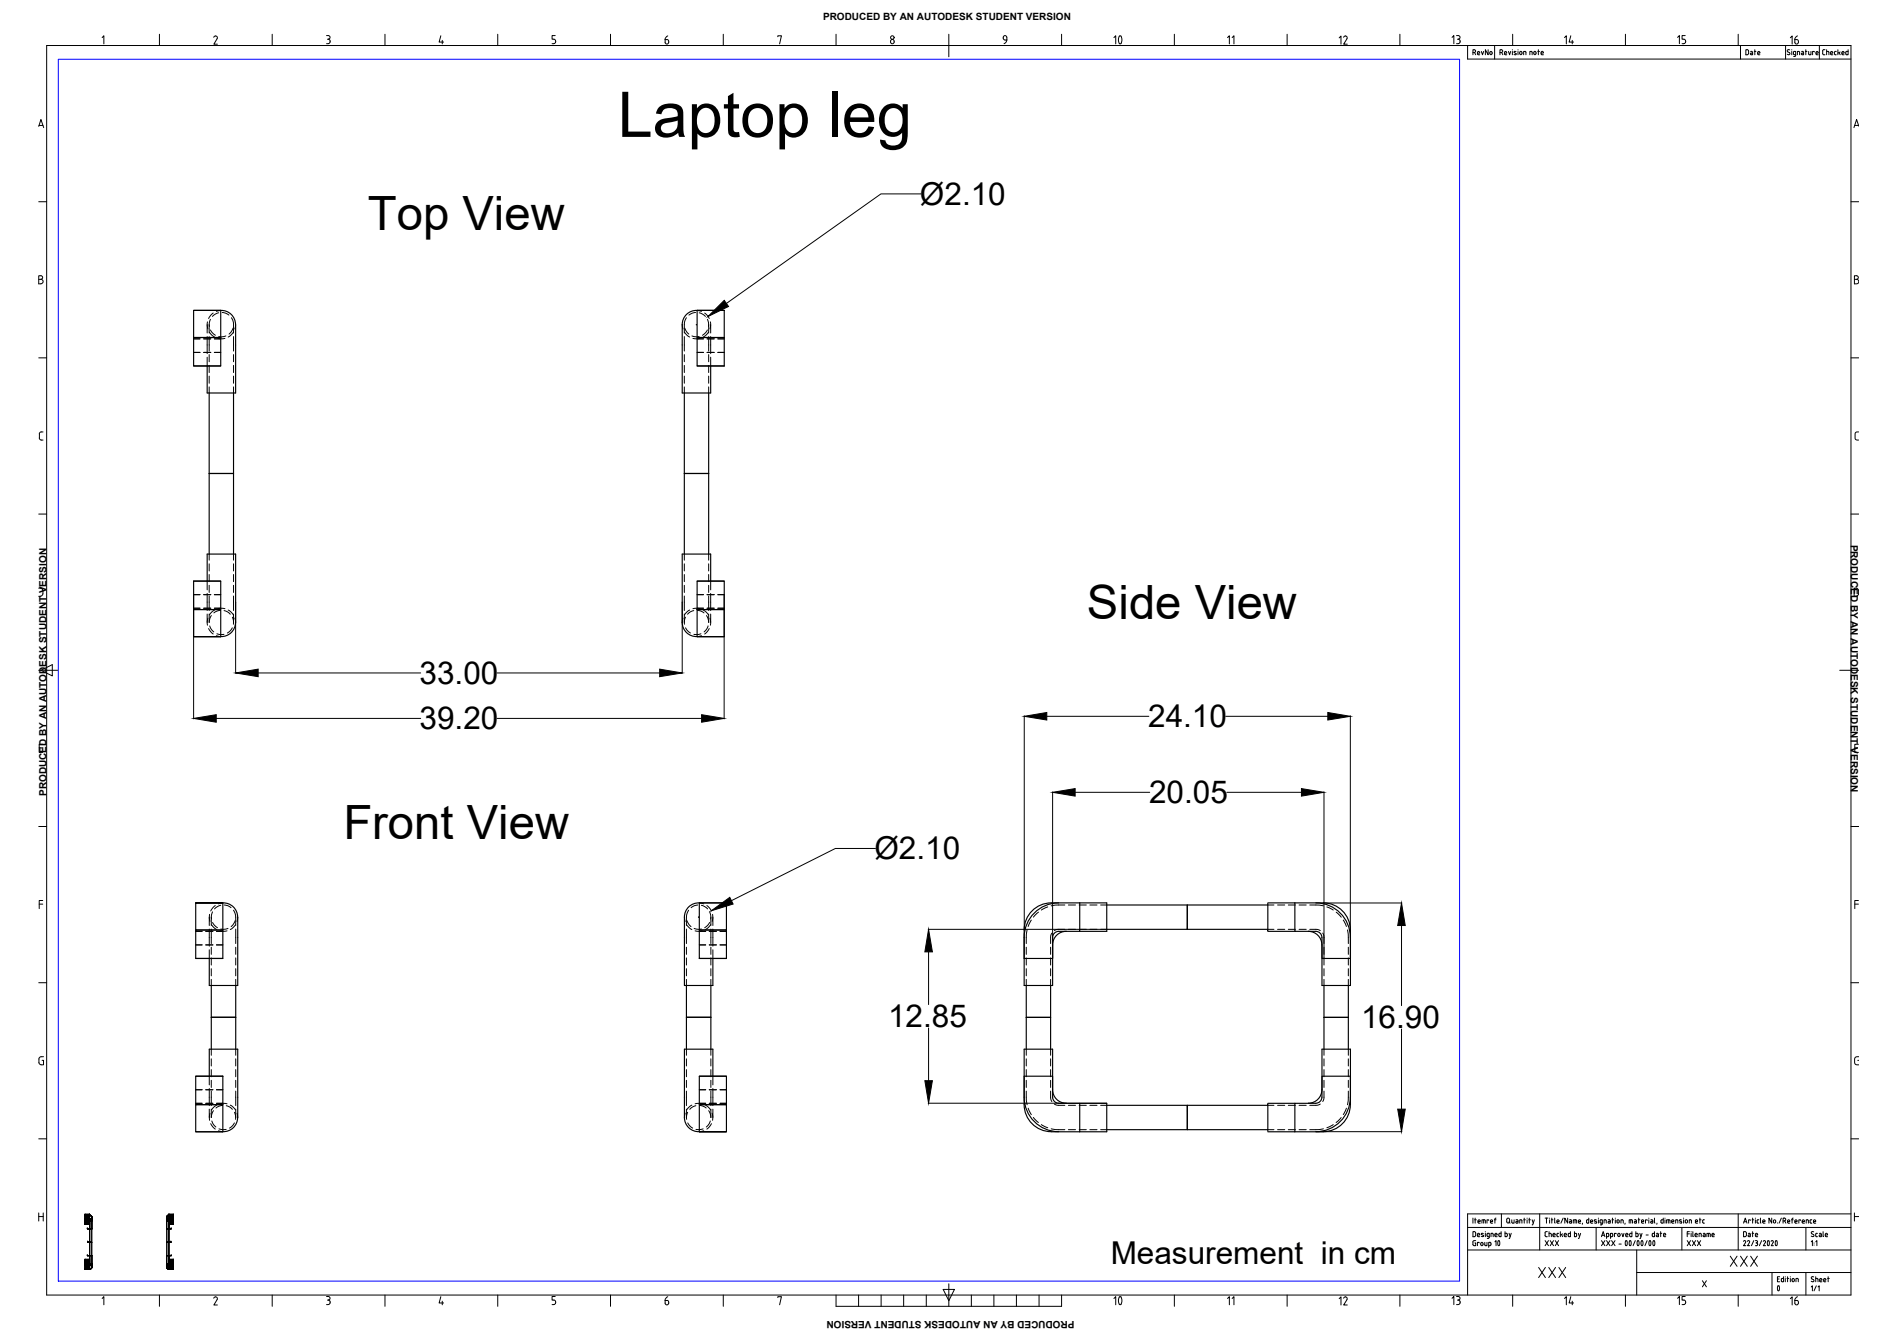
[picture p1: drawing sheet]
<svg xmlns="http://www.w3.org/2000/svg" width="841mm" height="594mm" viewBox="0 0 841 594" stroke-linecap="round" stroke-linejoin="round" font-family="sans-serif">
<!-- layer: 0 -->
<g fill="none" stroke="#000" stroke-width=".44">
<path d="M408.3 86h-17.7l-68.5 48.5M308.6 144h.2M308.8 143.9v.1M85.8 263.7v55M104.5 267v31.5M302.5 267v31.5M321 263.7v55M114.5 298.4h72M220.4 298.4h72.1M95.9 318.5h90.6M220.4 318.5h90.7M454.1 317.4v94.9"/>
<path d="M464.1 317.6h45.2M543.4 317.6h45.3M598.7 317.4v94.9M466.7 351.1v73.7M476.7 351.3h33M543.9 351.3h33.1M587 351.1v73.7M388.1 376.2h-17.7l-46.1 23.1M309.6 406.6h.2M309.7 406.5v.2M411.5 412h79.1M586.7 400.3h34.8"/>
<path d="M621.4 410.3v35.5M411.7 422v23.4M411.7 455.7v23.4M621.4 456.2v35.5M411.5 489.1h79.1M583.4 501.7h38.1M37.7 538.7h2v2.1h-2zM37.7 538.7h.1M37.7 538.7h2zM37.7 538.7h2v2h-2zM37.7 539.9h2M37.7 539.6h2"/>
<path d="M37.7 539.3h2M37.7 539h2M38 538.7h.1M38 538.7v2M38 538.7v4.1M38.3 538.7h.1M38.3 538.7v2M38.3 538.7v4.1M38.6 538.7h.1M38.6 538.7v2M38.6 538.7v4.1M38.7 539.7h.1"/>
<path d="M38.8 538.7h.1M38.8 538.7v2M38.8 539.7h.1M38.8 538.7v4.1M39.1 538.7h.1M39.1 538.7v2M39.1 538.7v4.1M39.4 538.7h.1M39.4 538.7v2M39.4 538.7v4.1M39.7 538.7h.1M39.7 538.8h.1"/>
<path d="M40.7 539.7v1.6zM40.7 539.7h.1M40.8 539.7v1.6zM40.8 539.7h.1M73.8 539.7v1.6zM73.8 539.7h.1M73.9 539.7v1.6zM73.9 539.7h.1M74.9 538.8h.1M74.9 538.7h2v2.1h-2zM74.9 538.7h.1M74.9 538.7h2z"/>
<path d="M74.9 538.7h2v2h-2zM74.9 539.9h2M74.9 539.6h2M74.9 539.3h2M74.9 539h2M75.2 538.7h.1M75.2 538.7v2M75.2 538.7v4.1M75.5 538.7h.1M75.5 538.7v2M75.5 538.7v4.1M75.8 538.7h.1"/>
<path d="M75.8 538.7v2M75.8 539.7h.1M75.8 538.7v4.1M75.9 539.7h.1M76.1 538.7h.1M76.1 538.7v2M76.1 538.7v4.1M76.4 538.7h.1M76.4 538.7v2M76.4 538.7v4.1M76.6 538.7h.1M76.6 538.7v2"/>
<path d="M76.6 538.7v4.1M76.9 538.7h.1M37.7 540.8h2zM37.7 540.8h.1M37.7 540.8h2v1h-2zM37.7 541.8h.1M37.7 542.8h2zM37.7 541.8h2v1h-2zM37.7 542.8h.1M37.7 540.7h.1M37.7 540.7h2v2.1h-2zM37.7 559.7h2v1h-2z"/>
<path d="M37.7 559.7h.1M37.7 558.7h2zM37.7 558.7h2v1h-2zM37.7 558.7h.1M37.7 558.7h2v2.1h-2zM37.7 558.8h2M37.7 559h2M37.7 559.1h2M37.7 559.3h2M37.7 559.4h2M37.7 559.5h2M37.7 559.9h2"/>
<path d="M37.7 559.6h2M37.7 540.5h2M37.7 540.2h2M37.7 540.9h2M37.7 541.3h2M37.7 542.7h2M37.7 542.5h2M37.7 542.4h2M37.7 542.2h2M37.7 542.1h2M37.7 541.9h2M37.7 541h2"/>
<path d="M37.7 541.6h2M38 540.8h.1M38 540.8v1M38 542.8h.1M38 559.7v1M38 558.7h.1M38 558.7v4.1M38.3 540.8h.1M38.3 540.8v1M38.3 542.8h.1M38.3 559.7v1M38.3 558.7h.1"/>
<path d="M38.3 558.7v4.1M38.6 540.8h.1M38.6 540.8v1M38.6 542.8h.1M38.6 559.7v1M38.6 558.7h.1M38.6 558.7v4.1M38.7 544.8h2.1zM38.7 541.3h2.1zM38.7 544.8h.1M38.7 541.3h.1M38.7 556.7h2.1z"/>
<path d="M38.7 556.7h.1M38.8 540.8h.1M38.8 540.8v1M38.8 542.8h.1M38.8 550.7h1.9zM38.8 541.3h1.9zM38.8 550.7h.1M38.8 541.3h.1M38.8 559.7v1M38.8 558.7h.1M38.8 558.7v4.1M39.1 540.8h.1"/>
<path d="M39.1 540.8v1M39.1 542.8h.1M39.1 559.7v1M39.1 558.7h.1M39.1 558.7v4.1M39.4 540.8h.1M39.4 540.8v1M39.4 542.8h.1M39.4 559.7v1M39.4 558.7h.1M39.4 558.7v4.1M39.7 540.8h.1"/>
<path d="M39.7 541.8h.1M39.7 542.8h.1M39.7 540.7h.1M39.7 559.7h.1M39.7 558.7h.1M39.7 541.3v19M40.7 541.3v19M40.8 541.3v3.5M40.8 556.7v3.6M73.8 556.7h2.1zM73.8 544.8h2.1zM73.8 541.3h2.1z"/>
<path d="M73.8 541.3v3.5M73.8 556.7v3.6M73.9 550.7h1.9zM73.9 541.3h1.9zM73.9 541.3v19M74.9 541.3v19M74.9 559.7h.1M74.9 558.7h2zM74.9 558.7h.1M74.9 558.7h2v1h-2zM74.9 540.8h2zM74.9 540.8h.1"/>
<path d="M74.9 540.8h2v1h-2zM74.9 541.8h.1M74.9 542.8h2zM74.9 542.8h.1M74.9 541.8h2v1h-2zM74.9 540.7h.1M74.9 540.7h2v2.1h-2zM74.9 559.7h2v1h-2zM74.9 558.7h2v2.1h-2zM74.9 558.8h2M74.9 559h2M74.9 559.1h2"/>
<path d="M74.9 559.3h2M74.9 559.4h2M74.9 559.5h2M74.9 559.9h2M74.9 559.6h2M74.9 540.5h2M74.9 540.2h2M74.9 540.9h2M74.9 541.3h2M74.9 542.7h2M74.9 542.5h2M74.9 542.4h2"/>
<path d="M74.9 542.2h2M74.9 542.1h2M74.9 541.9h2M74.9 541h2M74.9 541.6h2M75.2 559.7v1M75.2 558.7h.1M75.2 540.8h.1M75.2 540.8v1M75.2 542.8h.1M75.2 558.7v4.1M75.5 559.7v1"/>
<path d="M75.5 558.7h.1M75.5 540.8h.1M75.5 540.8v1M75.5 542.8h.1M75.5 558.7v4.1M75.8 559.7v1M75.8 558.7h.1M75.8 550.7h.1M75.8 540.8h.1M75.8 540.8v1M75.8 542.8h.1M75.8 541.3h.1"/>
<path d="M75.8 558.7v4.1M75.9 556.7h.1M75.9 544.8h.1M75.9 541.3h.1M76.1 559.7v1M76.1 558.7h.1M76.1 540.8h.1M76.1 540.8v1M76.1 542.8h.1M76.1 558.7v4.1M76.4 559.7v1M76.4 558.7h.1"/>
<path d="M76.4 540.8h.1M76.4 540.8v1M76.4 542.8h.1M76.4 558.7v4.1M76.6 559.7v1M76.6 558.7h.1M76.6 540.8h.1M76.6 540.8v1M76.6 542.8h.1M76.6 558.7v4.1M76.9 559.7h.1M76.9 559.7v1"/>
<path d="M76.9 558.7h.1M76.9 540.8h.1M76.9 541.8h.1M76.9 542.8h.1M76.9 540.7h.1M76.9 541.8v1M76.9 558.7v2.1M37.7 560.7h2zM37.7 560.7h2v2.1h-2zM37.7 560.7h.1M37.7 562.8h.1M37.7 562.8h2z"/>
<path d="M37.7 560.8h2v2h-2zM37.7 560.8h.1M37.7 561h2M37.7 561.3h2M37.7 561.6h2M37.7 561.9h2M37.7 562.2h2M37.7 562.5h2M37.7 560.6h2M37.7 560.2h2M37.7 560.5h2M38 560.7h.1"/>
<path d="M38 562.8h.1M38 560.8v2M38.3 560.7h.1M38.3 562.8h.1M38.3 560.8v2M38.6 560.7h.1M38.6 562.8h.1M38.6 560.8v2M38.7 560.3h2.1zM38.7 561.7h.1M38.7 560.3h.1M38.8 560.7h.1"/>
<path d="M38.8 562.8h.1M38.8 560.8v2M38.8 560.3h1.9zM38.8 561.7h.1M38.8 560.3h.1M39.1 560.7h.1M39.1 562.8h.1M39.1 560.8v2M39.4 560.7h.1M39.4 562.8h.1M39.4 560.8v2M39.7 560.7h.1"/>
<path d="M39.7 562.8h.1M39.7 560.8h.1M39.7 560.9h.1M39.7 562.6h.1M40.7 560.3v1.4zM40.7 561.7h.1M40.8 560.3v1.4zM40.8 561.7h.1M73.8 560.3h2.1zM73.8 560.3v1.4zM73.8 561.7h.1M73.9 560.3h1.9z"/>
<path d="M73.9 560.3v1.4zM73.9 561.7h.1M74.9 562.6h.1M74.9 560.7h2zM74.9 560.7h.1M74.9 560.7h2v2.1h-2zM74.9 562.8h.1M74.9 562.8h2zM74.9 560.8h2v2h-2zM74.9 560.8h.1M74.9 561h2M74.9 561.3h2"/>
<path d="M74.9 561.6h2M74.9 561.9h2M74.9 562.2h2M74.9 562.5h2M74.9 560.6h2M74.9 560.2h2M74.9 560.5h2M75.2 560.7h.1M75.2 562.8h.1M75.2 560.8v2M75.5 560.7h.1M75.5 562.8h.1"/>
<path d="M75.5 560.8v2M75.8 560.7h.1M75.8 562.8h.1M75.8 560.8v2M75.8 561.7h.1M75.8 560.3h.1M75.9 561.7h.1M75.9 560.3h.1M76.1 560.7h.1M76.1 562.8h.1M76.1 560.8v2M76.4 560.7h.1"/>
<path d="M76.4 562.8h.1M76.4 560.8v2M76.6 560.7h.1M76.6 562.8h.1M76.6 560.8v2M76.9 560.7h.1M76.9 562.8h.1M76.9 560.7h-2v-1h2v3.1M76.9 560.8h.1M76.9 560.8h-2v-2.1h2v4.1"/>
<circle cx="39.7" cy="539.7" r="1.04"/>
<circle cx="39.7" cy="539.7" r=".91"/>
<circle cx="74.9" cy="539.7" r="1.04"/>
<circle cx="74.9" cy="539.7" r=".91"/>
<circle cx="39.7" cy="561.7" r="1.04"/>
<circle cx="39.7" cy="561.7" r=".91"/>
<circle cx="74.9" cy="561.7" r="1.04"/>
<circle cx="74.9" cy="561.7" r=".91"/>
</g>
<!-- layer: MD_Hidden -->
<g fill="none" stroke="#000" stroke-width=".44">
<path d="M94.5 138.8l-2 2.4M96.9 138.7l-1.5 .6-1.2 1M97.9 137.6l-2 .4M98.5 138.5l1.5 .3 1.5 .9M308.4 138.5l-1.5 .3-1.5 .9M309.1 137.6l1.9 .4M310 138.7l1.5 .6 1.2 1M312.4 138.8l2 2.4M85.8 150.2h2.9M85.8 156.2h2.9M90.3 150.2h3.2M90.3 156.2h3.2"/>
<path d="M91.8 149.2v7.6M91.8 143.9v3.7M91.8 158.4v3.8M92 142.7l.1 3.1M92.7 149.2v6.4M92.7 143.9v3.7M92.7 157.2v3.2M92.8 147.3l2.3 2.1M93.3 141.6l-.5 1.4v1.8M93.3 146.3l.7 1.1 1.5 1.2M95 150.2h2.9M95 156.2h2.9"/>
<path d="M96.6 150h3.1M100.1 148.9l-1.9 .4-1.2-.1M102.6 140.9l.9 2.1v4.6M103.3 145.5l-1 1.9-.8 .7M103.4 147.3l-.9 1.1-1.3 1M103.5 149.2v6.4M103.5 157.2v3.2M104.5 143.9l-.4 2M302.5 143.9l.3 2M303.4 149.2v6.4M303.4 157.2v3.2M303.5 147.3l.9 1.1 1.4 1"/>
<path d="M303.6 145.5l1 1.9 .8 .7M304.3 140.9l-.9 2.1v4.6M306.8 148.9l2 .4 1.2-.1M307.2 150h3.1M309.1 150.2h2.8M309.1 156.2h2.8M313.5 150.2h3.1M313.5 156.2h3.1M313.6 146.3l-.7 1.1-1.5 1.2M313.6 141.6l.5 1.4v1.8M314.1 147.3l-2.3 2.1M314.2 143.9v3.7"/>
<path d="M314.2 149.2v6.4M314.2 157.2v3.2M314.9 142.7l-.1 3.1M315.1 143.9v3.7M315.1 149.2v7.6M315.1 158.4v3.8M318.2 150.2h2.9M318.2 156.2h2.9M92.7 162v3.2M92.7 166.7v3.2M92.7 171.5v2.7M103.5 162v3.2"/>
<path d="M103.5 166.7v3.2M103.5 171.5v2.7M303.4 162v3.2M303.4 166.7v3.2M303.4 171.5v2.7M314.2 162v3.2M314.2 166.7v3.2M314.2 171.5v2.7M91.8 257.6v3.9M92.7 245.6v2.8M92.7 250v3.1M92.7 254.7v3.2"/>
<path d="M92.7 259.5v3.2M103.5 245.6v2.8M103.5 250v3.1M103.5 254.7v3.2M103.5 259.5v3.2M303.4 245.6v2.8M303.4 250v3.1M303.4 254.7v3.2M303.4 259.5v3.2M314.2 245.6v2.8M314.2 250v3.1M314.2 254.7v3.2"/>
<path d="M314.2 259.5v3.2M315.1 257.6v3.9M85.8 269.6h2.9M85.8 263.6h2.9M90.3 269.6h3.2M90.3 263.6h3.2M91.8 272.2v3.8M91.8 263.1v7.6M92.1 274.1l-.1 3.1M92.5 278.7l2 2.4M92.7 272.2v3.8l.4-1.9 .6-1.2M92.7 264.2v6.5"/>
<path d="M93 277.5l.5 1.2 1.3 1.4M95 269.6h2.9M95 263.6h2.9M95.1 270.5l-2.3 2.1M96.6 269.9h3.1M97.8 270.6l-1.5 .3-1.5 .8M99.3 270.7l1.6 .6 1.2 1M101.2 270.5l1.3 .9 .9 1.2M103 278.3l-.7 1.1-1.5 1.3M103 273.6l.5 1.4v1.8M103.5 264.2v6.5M103.5 272.2v3.8"/>
<path d="M104.1 274l.4 2M302.8 274l-.3 2M303.4 272.2v3.8M303.4 264.2v6.5M303.9 273.6l-.5 1.4v1.8M303.9 278.3l.7 1.1 1.5 1.3M305.8 270.5l-1.4 .9-.9 1.2M307.2 269.9h3.1M307.6 270.7l-1.5 .6-1.3 1M309.1 269.6h2.8M309.1 263.6h2.8M309.1 270.6l1.5 .3 1.5 .8"/>
<path d="M311.8 270.5l2.3 2.1M313.5 269.6h3.1M313.5 263.6h3.1M313.9 277.5l-.4 1.2-1.3 1.4M314.2 272.2v3.8l-.4-1.9-.6-1.2M314.2 264.2v6.5M314.4 278.7l-2 2.4M314.8 274.1l.1 3.1M315.1 263.1v7.6M315.1 272.2v3.8M318.2 269.6h2.9M318.2 263.6h2.9"/>
<path d="M95.9 281.8l2 .5M96.2 281l1 .3 2.1-.1M310.8 281l-1.1 .3-2.1-.1M311 281.8l-1.9 .5M86.8 418.9h2.8M86.8 412.9h2.8M91.2 418.9h3.2M91.2 412.9h3.2M92.8 411.9v7.6M92.8 406.6v3.7M92.9 405.4l.2 3.1M93.7 411.9v6.4"/>
<path d="M93.7 406.6v3.7M93.7 419.9v3.2M93.8 409.9l2.2 2.2M94.2 404.3l-.4 1.4v1.7M94.3 409l.6 1.1 1.5 1.2M95.4 401.5l-2 2.4M96 418.9h2.8M96 412.9h2.8M97.5 412.7h3.2M97.9 401.3l-1.5 .6-1.3 1.1M98.8 400.3l-2 .4M99.5 401.2l1.5 .3 1.4 .9"/>
<path d="M101.1 411.6l-2 .4-1.2-.2M103.5 403.5a12.2 12.2 0 0 1 1 6.8M104.3 408.2l-1.1 1.9-.7 .7M104.4 410l-2.3 2.1M104.5 411.9v6.4M104.5 419.9v3.2M105.4 406.6l-.3 1.9M303.4 406.6l.3 1.9M304.3 411.9v6.4M304.3 419.9v3.2M304.4 410l2.3 2.1M304.6 408.2l1 1.9 .8 .7"/>
<path d="M305.3 403.5a12.2 12.2 0 0 0-1 6.8M307.7 411.6l2 .4 1.2-.2M308.2 412.7h3.1M309.4 401.2l-1.5 .3-1.5 .9M310 400.3l2 .4M310 418.9h2.9M310 412.9h2.9M311 401.3l1.4 .6 1.3 1.1M313.4 401.5l2 2.4M314.4 418.9h3.2M314.4 412.9h3.2M314.6 409l-.7 1.1-1.5 1.2"/>
<path d="M314.6 404.3l.5 1.4v1.7M315.1 409.9l-2.3 2.2M315.2 406.6v3.7M315.2 411.9v6.4M315.2 419.9v3.2M315.9 405.4l-.1 3.1M316 406.6v3.7M316 411.9v7.6M319.2 418.9h2.9M319.2 412.9h2.9M455 419.9v3.2M455.4 412.3l-.4 1.8v4.2"/>
<path d="M457.2 407.9l-1.4 2.8M460.4 404.4l-2.2 2.2M464.5 402.1l-2.8 1.4M465.8 419.9v3.2M466.3 413.7a6.1 6.1 0 0 0-.5 4.6M472.1 401.2l-4.2 .1-1.9 .3M472.1 412a6.3 6.3 0 0 0-4.7 .6M473.7 401.2h3.1M473.7 412h3.1M478.4 401.2h3.2M478.4 412h3.2M483.2 401.2h3.2"/>
<path d="M483.2 412h3.2M488 401.2h2.7M488 412h2.7M562.1 401.2h2.7M562.1 412h2.7M566.4 401.2h3.2M566.4 412h3.2M571.1 401.2h3.2M571.1 412h3.2M575.9 401.2h3.2M575.9 412h3.2M580.7 401.2l4.2 .1 1.8 .3"/>
<path d="M580.7 412a6.3 6.3 0 0 1 4.6 .6M586.4 413.7a6.3 6.3 0 0 1 .6 4.6M587 419.9v3.2M588.2 402.1l2.9 1.4M592.4 404.4l2.2 2.2M595.5 407.9l1.4 2.8M597.4 412.3l.3 1.8 .1 4.2M597.8 419.9v3.2M92.8 421.1v3.8M93.7 424.7v3.1M93.7 429.5v3.1M93.7 434.2v2.7"/>
<path d="M104.5 424.7v3.1M104.5 429.5v3.1M104.5 434.2v2.7M304.3 424.7v3.1M304.3 429.5v3.1M304.3 434.2v2.7M315.2 424.7v3.1M315.2 429.5v3.1M315.2 434.2v2.7M316 421.1v3.8M455 424.7v3.1M455 429.5v3.1"/>
<path d="M455 434.2v2.7M465.8 424.7v3.1M465.8 429.5v3.1M465.8 434.2v2.7M587 424.7v3.1M587 429.5v3.1M587 434.2v2.7M597.8 424.7v3.1M597.8 429.5v3.1M597.8 434.2v2.7M92.8 477.1v3.9M93.7 465.1v2.8"/>
<path d="M93.7 469.4v3.2M93.7 474.2v3.2M93.7 478.9v3.2M104.5 465.1v2.8M104.5 469.4v3.2M104.5 474.2v3.2M104.5 478.9v3.2M304.3 465.1v2.8M304.3 469.4v3.2M304.3 474.2v3.2M304.3 478.9v3.2M315.2 465.1v2.8"/>
<path d="M315.2 469.4v3.2M315.2 474.2v3.2M315.2 478.9v3.2M316 477.1v3.9M455 465.1v2.8M455 469.4v3.2M455 474.2v3.2M455 478.9v3.2M465.8 465.1v2.8M465.8 469.4v3.2M465.8 474.2v3.2M465.8 478.9v3.2"/>
<path d="M587 465.1v2.8M587 469.4v3.2M587 474.2v3.2M587 478.9v3.2M597.8 465.1v2.8M597.8 469.4v3.2M597.8 474.2v3.2M597.8 478.9v3.2M86.8 483.1h2.8M86.8 489.1h2.8M91.2 483.1h3.2M91.2 489.1h3.2"/>
<path d="M92.8 491.7v3.8M92.8 482.6v7.6M93.1 493.6l-.2 3.1M93.4 498.2l2 2.4M93.7 491.7v3.8l.3-1.9 .6-1.2M93.7 483.7v6.5M93.9 497l.5 1.2 1.3 1.4M96 483.1h2.8M96 489.1h2.8M96 490l-2.2 2.1M97.5 489.4h3.2M98.7 490.1l-1.5 .3-1.5 .8"/>
<path d="M100.3 490.2l1.5 .6 1.2 1M102.1 490l2.3 2.1M103.9 497.8l-.7 1.1-1.4 1.3M104 493.1l.4 1.4v1.8M104.5 483.7v6.5M104.5 491.7v3.8M105.1 493.5l.3 2M303.7 493.5l-.3 2M304.3 491.7v3.8M304.3 483.7v6.5M304.9 493.1l-.5 1.4v1.8M304.9 497.8l.7 1.1 1.5 1.3"/>
<path d="M306.7 490l-2.3 2.1M308.2 489.4h3.1M308.5 490.2l-1.5 .6-1.2 1M310 483.1h2.9M310 489.1h2.9M310.1 490.1l1.5 .3 1.5 .8M312.8 490l2.3 2.1M314.4 483.1h3.2M314.4 489.1h3.2M314.9 497l-.5 1.2-1.3 1.4M315.2 491.7v3.8l-.4-1.9-.6-1.2M315.2 483.7v6.5"/>
<path d="M315.4 498.2l-2 2.4M315.8 493.6l.1 3.1M316 482.6v7.6M316 491.7v3.8M319.2 483.1h2.9M319.2 489.1h2.9M455 483.7v4.3l.4 1.8M455.8 491.3l1.4 2.8M458.1 495.4l2.3 2.3M461.7 498.6l2.8 1.4M465.8 483.7a6.3 6.3 0 0 0 .5 4.7M467.4 489.5a6.3 6.3 0 0 0 4.7 .5"/>
<path d="M473.7 490h3.1M478.4 490h3.2M483.2 490h3.2M488 490h2.7M562.1 490h2.7M566.4 490h3.2M571.1 490h3.2M575.9 490h3.2M585.3 489.5a6.3 6.3 0 0 1-4.6 .5M587 483.7a6.1 6.1 0 0 1-.6 4.6M591.1 498.6l-2.9 1.4M594.6 495.5l-2.2 2.2"/>
<path d="M596.9 491.3l-1.4 2.8M597.8 483.7l-.1 4.3-.3 1.8M96.8 501.3l2 .5M97.1 500.5l3.2 .2M311.7 500.5l-3.1 .2M312 501.3l-2 .5M466 500.5l1.9 .3h4.2M473.7 500.8h3.1M478.4 500.8h3.2M483.2 500.8h3.2M488 500.8h2.7M562.1 500.8h2.7"/>
<path d="M566.4 500.8h3.2M571.1 500.8h3.2M575.9 500.8h3.2M586.7 500.5l-1.8 .3h-4.2"/>
</g>
<!-- layer: MD_Visible -->
<g fill="none" stroke="#000" stroke-width=".51">
<path d="M85.8 137.6h12.1v12h-12.1zM85.8 137.6h12a6.3 6.3 0 0 1 6.6 6.3M321.1 137.6h-12h12v12h-12v12.6h12M85.8 149.6h12.1v12.6h-12.1zM104.5 143.9v30.3h-12.7v-12M85.8 162.2h12.1M92.7 174.2v71.4M103.5 174.2v71.4M303.4 174.2v71.4M309.1 162.2h12M314.2 174.2v71.4M315.1 162.2v12h-12.6v-21.3a36.9 36.9 0 0 1 .6-11.8 6.1 6.1 0 0 1 6-3.4v11.9h12v12.6"/>
<path d="M92.7 209.9h10.8M303.4 209.9h10.8M85.8 257.6h12.1v12.6h-12.1v12.1h12.1h-12.1M85.8 257.6v12.6h12.1v12.1M85.8 257.6h12.1M91.8 257.6v-12h12.7v30.4M309.1 257.6h12v12.6h-12zM309.1 257.6h12M315.1 257.6v-12h-12.6v21.3a36.4 36.4 0 0 0 .6 11.8 6.3 6.3 0 0 0 5.9 3.5M104.4 275.9a6.3 6.3 0 0 1-6.6 6.3M309.1 270.2h12v12.1h-12zM309.1 282.3h12"/>
<path d="M86.8 412.3h12v12.6h-12zM86.8 400.3h12v12h-12v-12h12a6.7 6.7 0 0 1 6.6 8.2v28.4h-12.6v-12M310 412.3h12.1v12.6h-12.1zM310 400.3h12.1v12h-12.1zM322.1 400.3h-12.1a6.7 6.7 0 0 0-6.6 8.2v28.4h12.6v-12M466.7 418.9v6h-12.6M469.4 400.3a15.3 15.3 0 0 0-15.3 15.3M472.7 412.9a6 6 0 0 0-6 6M478.7 400.3v12.6l-10 .1-1 .5-1 1.5v21.9h-12.6v-24.6a12 12 0 0 1 12-12h24.6v12.6h-12M490.7 401.2h71.4M490.7 412h71.4M526.4 401.2v10.8"/>
<path d="M526.4 401.4v10.3M562.1 400.5v12.3v-.2M562.1 400.3h24.6a12 12 0 0 1 12 12M562.1 412.9h12M574.1 400.3v12.6l9.9 .1 1 .5 1 1.5 .1 21.9h12.6v-24.6M580.1 412.9a6 6 0 0 1 5.9 6M583.4 400.3a15.3 15.3 0 0 1 15.3 15.3M586.1 418.9v6h12.6M86.8 424.9h12M93.7 436.9v28.2M104.5 436.9v28.2M304.3 436.9v28.2"/>
<path d="M310 424.9h12.1M315.2 436.9v28.2M455 436.9v28.2M465.8 436.9v28.2M587 436.9v28.2M597.8 436.9v28.2M93.7 451h10.8M304.3 451h10.9M455 451h10.8M587 451h10.8M86.8 477.1h12v12.6h-12zM86.8 477.1h12"/>
<path d="M92.8 477.1v-12h12.6v21.3a34.3 34.3 0 0 1-.7 11.8 6.3 6.3 0 0 1-5.9 3.5l-12 .1M310 477.1h12.1v12.6h-12.1zM310 477.1h12.1M316 477.1v-12h-12.6v21.3a36.4 36.4 0 0 0 .7 11.8 6.4 6.4 0 0 0 5.9 3.6h12.1v-12.1h-12.1v12.1h12.1M454.1 477.1h12.6v6a6 6 0 0 0 6 6M598.7 477.1h-12.6v6a6.1 6.1 0 0 1-6 6M86.8 489.7h12v12.1h-12zM454.1 486.4a15.3 15.3 0 0 0 15.3 15.3M454.1 489.7v-24.6h12.6v21.9l1 1.5 1.7 .6h9.3v12.7M478.7 489.1h12v12.7l-24.6-.1a12 12 0 0 1-12-12M490.7 490h71.4M526.4 490v10.8"/>
<path d="M526.4 490.3v10.3M562.1 489.4v-.2v12.3M562.1 489.1h12M598.7 486.4a15.3 15.3 0 0 1-15.3 15.3M598.7 489.7a12 12 0 0 1-12 12l-24.6 .1M598.7 489.7v-24.6h-12.6l-.1 21.9-1 1.5-1.6 .6h-9.3v12.7M490.7 500.8h71.4"/>
</g>
<!-- layer: Title Block -->
<g fill="none" stroke="#000" stroke-width=".44">
<path d="M45.3 16.7l.7-.8v3.6M70.7 15.2v5M94.8 16.5a.81 .81 0 0 1 1.1-.5 .81 .81 0 0 1 .4 1.1l-1.5 2.5h1.6M120.7 15.2v5M144.8 15.8h.7a.78 .78 0 0 1 .8 .8 .78 .78 0 0 1-.8 .7M144.8 19.4h.8M145.2 17.4l.9 .2 .2 .6M146.3 18.5l-.2 .6-.6 .2M146.4 18.2v.4M170.7 15.2v5M195.4 15.9l-.7 2.8h2M196.1 17.9v1.6"/>
<path d="M220.7 15.2v5M244.8 19.4h.8M245.5 17.4l.6 .2 .2 .6M246.2 15.8h-1.4v1.6h.8M246.3 18.5l-.2 .6-.6 .2M246.4 18.2v.4M270.7 15.2v5M320.7 15.2v5M344.8 16.3v-.4h1.6l-.8 3.6M370.7 15.2v5M396.4 18.3a.89 .89 0 0 0-1.3-.6 .89 .89 0 0 0-.3 1.4 .89 .89 0 0 0 1.4 .1l.2-.6M396.4 18.3v.4"/>
<path d="M420.7 15.2v10M444.8 16.6a.78 .78 0 0 1 .8-.8 .78 .78 0 0 1 .7 .8M444.8 16.6l.2 .9 1.4 .3v-1.2M446.3 17.7l-.2 .8-1 .9M470.6 15.2v5M520.6 15.2v5M570.6 15.2v5M620.6 15.2v5M670.6 15.2v5M720.6 15.2v5M770.6 15.2v5M20.7 20.2h799.9v554h-799.9z"/>
<path d="M650.6 26.2h170M665 23.3h.6M665.6 22a.61 .61 0 0 1 .6 .7 .61 .61 0 0 1-.6 .6M665.6 22h-.6v2.3M665.8 23.3l.5 1M667 23.6h1l-.1-.6-.7-.1-.2 1M667 23.9l.2 .3 .8 .1M668.8 22.8l.5 1.5 .4-1.5M670.5 22v.2M670.5 22.8v1.5M671.4 23.4l.8 .6-1 .2M672.1 22.9a.46 .46 0 0 0-.6-.2 .46 .46 0 0 0-.2 .6l.1 .1"/>
<path d="M673 22v.2M673 22.8v1.5M673.8 23.8v-.8l.5-.2 .4 .2 .1 .8M673.8 23.8l.5 .4 .4-.4M676.1 22.8l.4 .4M676.1 22.8h-.6v1.5M676.5 23.2v1.1M678.8 22.8l.5 .4M678.8 22.8h-.5v1.5M679.3 23.2v1.1M680 23.8l.5 .4 .5-.4M680 23.8l.1-.8 .4-.2 .4 .2 .1 .8"/>
<path d="M681.8 22.8h.7M682 22v2.3M683.2 23.9l.2 .3 .9 .1M684.2 23.2l-.2-.4h-.5l-.3 1.1M684.3 23.3v.2h-1.1M791.6 20.2v6M792.4 24l.7 .3M793.3 23.3l.3 .6-.5 .3M794.4 22.8v1.5M795.1 23.2l.1 .9 .9 .2M795.6 22.8h.5v1.8l-.2 .4h-.7M797.4 22.8h-.5v1.5"/>
<path d="M797.8 23.2v1.1M799 23.6h.6M799.6 23.2v1.1l-.9-.2 .3-.6M800.6 22v2.3M801.8 23.8l.5 .5M801.9 22.8v1.1M802.9 22.8v1.5h-.6M804.4 23.1v-.3h-.8v1.5M805.1 23.6h1l-.1-.6-.6-.1-.3 1M805.1 23.9l.4 .3M17.2 56l.9-3 1.3 3.6M17.3 55.6h1.7"/>
<path d="M822.3 55.6h1.7M824.1 56l-1-3-1.2 3.6M17.2 89.4h3.5M820.6 89.4h3.5M17.2 122.2h.9a.78 .78 0 0 1 .8 .8 .78 .78 0 0 1-.8 .8 .99 .99 0 0 1 1 1 .99 .99 0 0 1-1 1h-.9zM17.2 123.9h.9M822.1 123.9h1.4l.6 .9M823.1 123.8a.78 .78 0 0 0 .8-.8 .78 .78 0 0 0-.8-.8h-1v3.6h1.4l.6-.9M17.2 158.7h3.5M820.6 158.7h3.5M17.4 194.2l.3 .6 .6 .3M17.5 192.4v1.8"/>
<path d="M18.3 191.5l-.6 .2-.3 .7M18.4 195.1h.7M18.4 191.5h.7M824 191.5h-1l-.6 .9 .1 2.1 .5 .5 1 .1M17.2 227.9h3.5M820.6 227.9h3.5M17.2 260.8l1.4 .2 .4 .8M19 263.2l-.4 .9-1.4 .3M19 261.9v1.4M822.9 260.8l.9 .4 .2 .6M822.9 260.8h-.9v3.6h.9M824 261.9l-.1 1.7-1 .7"/>
<path d="M17.2 297.2h8.5M18.1 297.2l5.1-2.5v5zM815.6 297.2h8.5M17.4 331.6h1.2M19 330h-1.6v3.6h1.6M822.3 331.6h1.2M823.9 330h-1.6v3.6h1.6M17.2 366.4h3.5M820.6 366.4h3.5M19 399.2h-1.6v3.6M823.9 399.2h-1.6v3.6M17.4 400.8h1.6"/>
<path d="M822.3 400.8h1.6M17.2 435.7h3.5M820.6 435.7h3.5M19.3 468.5l-1.8 .3-.2 2.3 .6 .9 1.4 .1v-2h-.6M823.6 470.1h.5M824.1 468.5l-1.2 .1-.7 .9 .3 2.3 1.6 .3M17.2 504.9h3.5M820.6 504.9h3.5M17.2 537.7v3.6M17.2 539.4h2M19.2 537.7v3.6M665.6 538.2v6"/>
<path d="M682.6 538.2v16M770.6 538.2v16M820.6 538.2h-170v36M822.1 539.4h2M822.1 537.7v3.6M650.6 544.2h170M650.6 554.2h170M653 540v2.3M653 550.7v1M653.5 546l.7 .4v1.5l-.4 .3-.8 .1v-2.3h.6M653.7 540.8h.8M653.9 551h.3v1.3l-.8-.1-.4-.5"/>
<path d="M654 540v2.3M654.2 550l-.8 .1-.4 .5M655 547.3l.5-.5 .5 .5M655 547.3l.1 .8 .3 .1M655.3 541.6h.9v-.6l-.4-.2-.5 .2v.9l.3 .3M655.4 548.3h.6M655.6 542.3h.6M655.8 551v-.2h-.8v1.5M656 547.3v.2h-1M656.5 551.8l.1-.8 .4-.2 .4 .2 .1 .8M656.5 551.8l.5 .5 .5-.5M656.9 547.4l.9 .6-1 .1"/>
<path d="M657 542.3v-1.5h1.3l.2 1.5M657.6 546.9a.45 .45 0 0 0-.6-.2 .45 .45 0 0 0-.1 .7M657.8 540.8v1.5M658.3 550.8v1.2l.9 .3v-1.5M658.5 546v.2M658.5 546.8v1.5M659.2 547.8l.5 .4M659.3 547.8v-.8l1-.2v1.8M659.4 549h.4M659.7 548.3h.6M660 541v-.2h-.8v1.5M660 552.3l.9-.3-.1-1.2h-.8v2.2"/>
<path d="M660.3 548.6l-.5 .4M660.8 541.6h.9v-.6l-.4-.2-.5 .2v.9l.3 .3M661 548.3v-1.5l.9 .2 .1 1.3M661.1 542.3h.6M662.5 540.8h.8M662.8 547.3l.4-.5 .5 .5M662.8 547.3v.8l.3 .1M662.8 550.5l.5-.5v2.3M663.1 548.3h.7M663.2 540l-.4 .5v1.8M663.8 547.3v.2h-1M664.3 550.1a1.25 1.25 0 0 1 0 2.1l-.3-1.3z"/>
<path d="M664.5 547.8l.4 .4M664.5 547.2v.6M665.5 546v2.3h-.5M665.5 546.8h-.8l-.2 .4M667.2 546v2.3h.6M667.2 546.8l1 .2 .1 .8M668.2 540.2h.9l.1 1.4a.61 .61 0 0 1-.6 .6 .61 .61 0 0 1-.6-.6zM668.3 547.8l-.5 .4M668.9 541.8l.6 .5M669 546.8l.5 1.5M670 546.8l-.7 2.2h-.3M670.2 540.8l.1 1.3 .4 .2h.6v-1.5"/>
<path d="M672.1 540.8h.7l.2 .4v1.1h-.6M673 541.6l-1 .1 .3 .5M673.8 542.3v-1.5l.9 .2v1.3M675.5 540.8h.8M675.8 540v2.3M677 540v.2M677 540.8v1.5M677.7 540.8h.8M678 540v2.3M679.3 540.8l.5 1.5M680.2 540.8l-.7 2.2h-.2M685 540h1.3"/>
<path d="M685 546.6v1.1M685.6 546l-.6 .6M685.6 546h.4M685.6 540v2.3M686.8 546.8l.9 .2 .1 1.3M686.8 546v2.3M687 540v.2M687 540.8v1.5M687.8 540.8h.7M688 540v2.3M688.5 547.3v.6M688.5 547.3l.5-.5 .5 .5"/>
<path d="M689.3 540l.2 2.2M689.5 547.3v.2h-1M690.6 542.3h.6M691 546.8l-.7 .2v.9M691.2 541.3l-.2-.4-.7 .1-.1 .9 .4 .3M691.2 541.3v.3h-.9M691.8 546v2.3M692.3 547.3l.5 1M692.8 547l-1 .5M693 540l-1 2.3M693.5 547.3v.6M693.5 547.3l.5-.5 .5 .5"/>
<path d="M693.9 548.3h.6M694.5 547.3v.2h-1M695 540v2.3l-1.3-2.3v2.3M695.9 540.8h.4M696.1 541.5l-.4 .4 .4 .3M696.1 541.6h.7M696.2 546v2.3l-.8-.1-.1-1.2 .9-.2M696.3 540.8l.4 .2 .1 1.3h-.7M697.5 542.3v-1.5h1.3l.2 1.5M698 546v2.3l.8-.1 .1-1.2-.9-.2M698.3 540.8v1.5M699.8 546.8l.5 1.5"/>
<path d="M700.1 542.3h.7M700.7 541.3l-.2-.4-.7 .1v.9l.3 .3M700.8 541.3v.3h-1M700.8 546.8l-.8 2.2h-.2M701.6 542.3l-.1 .5M704.4 540v2.3l-.8-.1-.2-1.2 1-.2M705.1 541.6h1l-.1-.6-.4-.2-.4 .2-.1 .9 .4 .3M705.5 542.3h.6M707.2 540.8l-.3 .4 1 .8-1 .1M707.2 540.8l.6 .1M707.6 544.2v10M708.6 540v.2"/>
<path d="M708.6 540.8v1.5M710 548.3l.8-2.3 .7 2.3M710 550l1.5 2.3M710.2 547.7h1.1M710.4 542.3l-1-.2 .2-1.3h.8v1.8l-.2 .3-.7 .1M711.1 542.3v-1.5l1 .2v1.3M711.5 550l-1.5 2.3M712.2 548.3l1-.2-.2-1.3h-.8v2.2M712.2 550l1.6 2.3M713 540.8h.6l.3 .4v1.1h-.6M713.8 550l-1.6 2.3M713.9 541.5l-1 .2 .3 .5"/>
<path d="M714 548.3l.9-.2-.1-1.3h-.8v2.2M714.5 550l1.5 2.3M714.7 540.8h.7M714.9 540v2.3M716 550l-1.5 2.3M716.1 540v.2M716.1 540.8v1.5M716.5 547l-.7-.2v1.5M716.9 541l.4-.2 .5 .2-.2 1.2-.7-.2zM717.2 547.3l.5-.5 .5 .5M717.2 547.3l.1 .7 .4 .2 .4-.2 .2-.7M717.7 551.5h1.1"/>
<path d="M718.6 542.3v-1.5l.9 .2 .2 1.3M719 546.8l.5 1.5 .5-1.5M720.5 542.3l-.1 .5M720.8 547.3l.4-.5 .5 .5M720.8 547.3v.8l.3 .1M720.8 550.1a1.25 1.25 0 0 1 0 2.1l-.3-1.3zM721.1 548.3h.7M721.8 547.3v.2h-1M722.3 542.3v-1.5h1.2l.3 1.5M722.5 550.2l.1-.1a1.25 1.25 0 0 1 0 2.1l-.1-.1M722.5 550.2l-.3 .7 .3 1.2M723 540.8v1.5"/>
<path d="M723.5 546v2.3l-.8-.1-.2-1.2 1-.2M724.6 540.8h.7l.2 .4v1.1h-.6M725 550l-1 2.3M725.2 546v2.3l.8-.1 .2-1.2-1-.2M725.5 541.5l-.9 .2 .3 .5M725.6 554.2v20M726.3 540.8h.7M726.5 550.2l.2 .7-.2 1.2M726.5 550.2l-.1-.1a1.25 1.25 0 0 0 0 2.1l.1-.1M726.5 540v2.3M727 546.8l.5 1.5M727.8 541.5h1l-.2-.5-.4-.2-.4 .2-.1 .9 .4 .3"/>
<path d="M727.8 550.1a1.25 1.25 0 0 1 0 2.1l-.3-1.3zM728 546.8l-.7 2.2h-.3M728.1 542.3h.7M729.8 547.5h.9M730.2 550l-.9 2.3M730.3 541v-.2h-.8v1.5M731 540v.2M731 540.8v1.5M731.2 550.2l.1-.1a1.25 1.25 0 0 1 0 2.1l-.1-.1M731.2 550.2l-.2 .7 .2 1.2M731.9 540.8h.6l.2 .4 .1 1.1h-.7M732.1 541.5l-.3 .4 .3 .3"/>
<path d="M732.1 541.5h.7M733.1 550.1a1.25 1.25 0 0 1 0 2.1l-.4-1.3zM733.5 540l.2 2.2M733.5 546v2.3l-.8-.1-.2-1.2 1-.2M734.4 546.8h.6l.2 .4 .1 1.1h-.7M734.6 542.3l-.1 .5M735.3 547.5l-1 .2 .3 .5M736 546.8h.8M736.2 546v2.3M737.4 540v2.3l-.8-.1-.2-1.2 1-.2M737.5 547.3l.5-.5 .4 .5M737.5 547.3l.1 .8 .3 .1"/>
<path d="M737.9 548.3h.6M738.2 540v.2M738.2 540.8v1.5M738.5 547.3v.2h-1M738.9 542.3v-1.5h1.2l.3 1.5M739.6 540.8v1.5M741.5 542.3h.6M742.1 541.2l-.3-.4-.6 .2-.1 .9 .4 .3M742.1 541.3v.2h-1M743.4 540.8l.4 .2 .1 1.3M743.4 540.8h-.5v1.5M744.6 542.1l.7 .1"/>
<path d="M744.8 541.3l.7 .5-.2 .5M745.5 540.9a.46 .46 0 0 0-.6-.2 .46 .46 0 0 0-.3 .5l.1 .1M745.6 544.2v10M746.4 540v.2M746.4 540.8v1.5M747.2 541l.4-.2 .4 .2-.1 1.2-.7-.2zM748 547h1M748.9 542.3v-1.5l.9 .2 .1 1.3M749 546h-1v2.3M749.8 546v.2M749.8 546.8v1.5M750.5 546v2"/>
<path d="M751.5 547.3l.5-.5 .5 .5M751.5 547.3v.6M751.6 541.9l.4 .3M751.6 541.2l.3-.4h.4l.3 .7h-.9M751.7 541.3v.6M752 542.3h.6M752.5 547.3v.2h-1M753.3 548.3v-1.5l.9 .2v1.3M753.4 540.8h.8M753.6 540v2.3M755.1 546.8h.7l.2 .4v1.1h-.6M755.6 540.8l-.7 .2v.8l.7 .5"/>
<path d="M756.7 548.3v-1.5h1.3l.3 1.5M757.5 546.8v1.5M759 547.3l.5-.5 .5 .5M759 547.3v.8l.3 .1M759.4 548.3h.6M760 547.3v.2h-1M773 542.3l.8-2.3 .7 2.3M773.2 541.6h1.1M773.9 550.8l-.9 1.5h1M775.7 550.8l-.9 1.5h.9M776 541v-.2h-.8v1.5M776.8 540.8h.7"/>
<path d="M777 540v2.3M777.5 550l-1 2.3M778.2 540v.2M778.2 540.8v1.5M779.2 551.8l-.2 .4-.8 .1M779.3 551.5v.3M779.8 540.8l-.8 .2v.8l.2 .4 .6 .1M780.5 540l.2 2.2M781 550l-1 2.3M781.5 541.6h1l-.1-.6-.4-.2-.4 .2-.1 .9 .4 .3M781.9 542.3h.6M782.2 550l.5 .3v.5"/>
<path d="M782.7 550.8l-.9 1.5h1M784.2 550.2l.3 .7-.3 1.2M784.2 550.2l-.1-.1a1.25 1.25 0 0 0 0 2.1l.1-.1M785.5 540v2.3l-1.2-2.3v2.3M785.7 550l.5 .6-.9 1.7h.9M785.7 550l-.5 .4M786.3 541l.4-.2 .5 .2-.2 1.2-.7-.2zM787.3 550.1a1.25 1.25 0 0 1 0 2.1l-.3-1.3zM788 542.1v.2M789.8 540l-1.1 2.3M790.5 541.3h.6M791.1 540a.61 .61 0 0 1 .6 .6 .61 .61 0 0 1-.6 .7"/>
<path d="M791.1 540h-.6v2.3M791.2 541.3l.5 1M792.5 541.6h1l-.1-.6-.4-.2-.4 .2-.1 .9 .4 .3M792.9 542.3h.6M794.2 540.8h.8M795 540l-.5 .5v1.8M795.7 541.9l.4 .3M795.7 541.3l.3-.4h.5l.2 .7h-.9M795.8 541.3v.6M796.1 542.3h.6M798.3 541v-.2h-.8v1.5M799 541.6h1l-.1-.6-.4-.2-.4 .2-.1 .9 .3 .3"/>
<path d="M799.4 542.3h.6M800.6 544.2v10M800.8 542.3v-1.5l.9 .2v1.3M803 550.5l.5-.5v2.3M803.3 540.8l-.8 .2v.8l.2 .4 .6 .1M803.5 546l.6 .1M803.5 546l-.5 .6 1.1 .9a.63 .63 0 0 1-.3 .8 .63 .63 0 0 1-.8-.3M804 541.6h1l-.1-.6-.4-.2-.5 .2v.9l.3 .3M804.2 551v.2M804.2 551.9v.2M804.4 542.3h.6M805 550.5l.5-.5v2.3"/>
<path d="M805.8 546.8l-.8 .2v.8l.2 .4 .6 .1M806.6 546.8h.5M807 546.8l.4 .2 .1 1.3h-.6M807.5 547.5l-1 .2 .3 .5M808.3 548l.2 .2M808.3 546v2M809.2 547.3l.1 .8 .3 .1M809.2 547.3l.5-.5 .5 .5M809.6 548.3h.6M810.2 547.3v.2h-1M45.3 575.7l.7-.8v3.6M70.7 574.2v4.9"/>
<path d="M94.8 575.6a.81 .81 0 0 1 1.1-.6 .81 .81 0 0 1 .4 1.2M96.3 576.2l-1.5 2.4h1.6M120.7 574.2v4.9M144.8 574.8h.7a.78 .78 0 0 1 .8 .8 .78 .78 0 0 1-.8 .8M145.2 576.4h.4M145.5 576.4l.6 .2 .2 .5M146.3 577.6l-.4 .7-1.1 .1M146.4 577.2v.4M170.7 574.2v4.9M195.4 574.9l-.7 2.8h2M196.1 576.9v1.6M220.7 574.2v4.9"/>
<path d="M244.8 578.4h.8M245.5 576.4l.6 .2 .2 .5M246.2 574.8h-1.4v1.6h.8M246.3 577.6l-.2 .5-.6 .2M246.4 577.2v.4M270.7 574.2v4.9M320.7 574.2v4.9M344.8 575.3v-.4h1.6l-.8 3.6M370.7 574.2v4.9h99.9v-4.9M380.6 574.2v4.9M390.6 574.2v4.9M400.6 574.2v4.9"/>
<path d="M410.7 574.2v4.9M418.2 571.7h4.9l-2.4 5zM420.7 569.2v9.9M430.6 574.2v4.9M440.6 574.2v4.9M450.6 574.2v4.9M460.7 574.2v4.9M520.6 574.2v4.9M570.6 574.2v4.9M620.6 574.2v4.9M670.6 574.2v4.9M720.6 574.2v4.9"/>
<path d="M725.6 564.2h95M754.7 567.8l1.8 2.7M756.5 567.8l-1.8 2.7M770.6 574.2v4.9M785.6 564.2v10M796.8 566.7l.4 .5M796.8 566.8h-.6v1.5M797.2 567.2v1.1M800.6 564.2v10M803 570.6l.5-.6v2.3M803.3 567l.8 .5a.63 .63 0 0 1-.3 .8 .63 .63 0 0 1-.8-.3M803.5 566l.6 .1"/>
<path d="M803.5 566l-.5 .4 .3 .5M805 566v2.3M805 566.8h.5M805.3 570l-1.1 2.3M805.5 566.7l.5 .5M806 570.6l.5-.6v2.3M806 567.2v1.1M807.7 567.3l-.2-.4h-.5l-.3 1 .2 .3 .8 .1M807.7 567.3v.2h-1M808.5 567.5h1l-.3-.6-.6 .1-.1 .9 .2 .3 .8 .1M810.2 566.8h.8M810.5 566v2.3"/>
<circle cx="395.6" cy="16.6" r=".78"/>
</g>
<!-- layer: Viewport -->
<path d="M25.9 26.3h621.2v541.7h-621.2z" fill="none" stroke="#00f" stroke-width=".44"/>
<!-- layer: 0 -->
<g fill="#000" stroke="#000" stroke-width=".44">
<path d="M313.9 140.3l7.2-7.1 1.9 2.7zM104.5 298.4l10-1.7v3.3zM292.5 296.7l10 1.7-10 1.6zM85.8 318.5l10.1-1.6v3.3zM311.1 316.9l9.9 1.6-9.9 1.7zM454.1 317.6l10-1.7v3.3zM588.7 315.9l10 1.7-10 1.6zM466.7 351.3l10-1.7v3.4zM577 349.6l10 1.7-10 1.7zM315.3 403.8l8.2-6 1.5 3zM621.4 400.3l1.6 10h-3.3zM411.7 412l1.7 10h-3.4z"/>
<path d="M410 479.1h3.4l-1.7 10zM619.7 491.7h3.3l-1.6 10z"/>
</g>
<text font-size="27.9" x="273.8" y="60.7">Laptop leg</text>
<g font-size="21">
<text x="163.1" y="102">Top View</text>
<text x="481.9" y="274.3">Side View</text>
<text x="152.2" y="372.1">Front View</text>
</g>
<g font-size="14">
<text x="407.9" y="90.7">Ø2.10</text>
<text x="186" y="303.3">33.00</text>
<text x="186" y="323.4">39.20</text>
<text x="509" y="322.5">24.10</text>
<text x="509.4" y="356.2">20.05</text>
<text x="387.7" y="381">Ø2.10</text>
<text x="393.7" y="455.5">12.85</text>
<text x="603.4" y="455.9">16.90</text>
<text x="492.4" y="560.2">Measurement in cm</text>
</g>
<text font-size="11.5" x="489.7" y="581.4">10</text>
<text font-size="11" x="489.7" y="22.2">10</text>
<g font-size="8.4">
<text x="766.2" y="562.7">XXX</text>
<text x="681.2" y="567.6">XXX</text>
</g>
<text font-size="7.9" x="783.9" y="574.3">0</text>
<g font-size="7.5">
<text x="293.9" y="20.8">6</text>
<text x="698.9" y="20.8" transform="rotate(-90 698.9 20.8)">14</text>
<text x="792.7" y="20.8">16</text>
</g>
<g font-size="7.1">
<text x="592.7" y="20.8">12</text>
<text x="648.4" y="20.5" transform="rotate(-90 648.4 20.5)">13</text>
<text x="748.6" y="20.5" transform="rotate(-90 748.6 20.5)">15</text>
<text x="293.9" y="579.6">6</text>
<text x="592.7" y="579.6">12</text>
<text x="648.4" y="579.6" transform="rotate(-90 648.4 579.6)">13</text>
<text x="692.9" y="579.6">14</text>
<text x="748.6" y="579.6" transform="rotate(-90 748.6 579.6)">15</text>
<text x="792.7" y="579.6">16</text>
</g>
<g font-size="6.2">
<text x="548.2" y="20.8" transform="rotate(-90 548.2 20.8)">11</text>
<text x="548.2" y="579.6" transform="rotate(-90 548.2 579.6)">11</text>
</g>
<text font-size="5.7" x="771.9" y="549.6">Date</text>
<g font-size="5.3">
<text x="651.9" y="25.4">RevNo</text>
<text x="772.9" y="25.4">Date</text>
<text x="807.2" y="25.4">Checked</text>
<text x="684" y="553.5">XXX</text>
<text x="747.2" y="553.5">XXX</text>
</g>
<g font-size="4.4">
<text x="364.9" y="8.7">PRODUCED BY AN AUTODESK STUDENT VERSION</text>
<text x="820.6" y="241.4" transform="rotate(90 820.6 241.4)">PRODUCED BY AN AUTODESK STUDENT VERSION</text>
<text x="20.6" y="352.9" transform="rotate(-90 20.6 352.9)">PRODUCED BY AN AUTODESK STUDENT VERSION</text>
<text x="476.4" y="585.7" transform="rotate(180 476.4 585.7)">PRODUCED BY AN AUTODESK STUDENT VERSION</text>
</g>
</svg>
